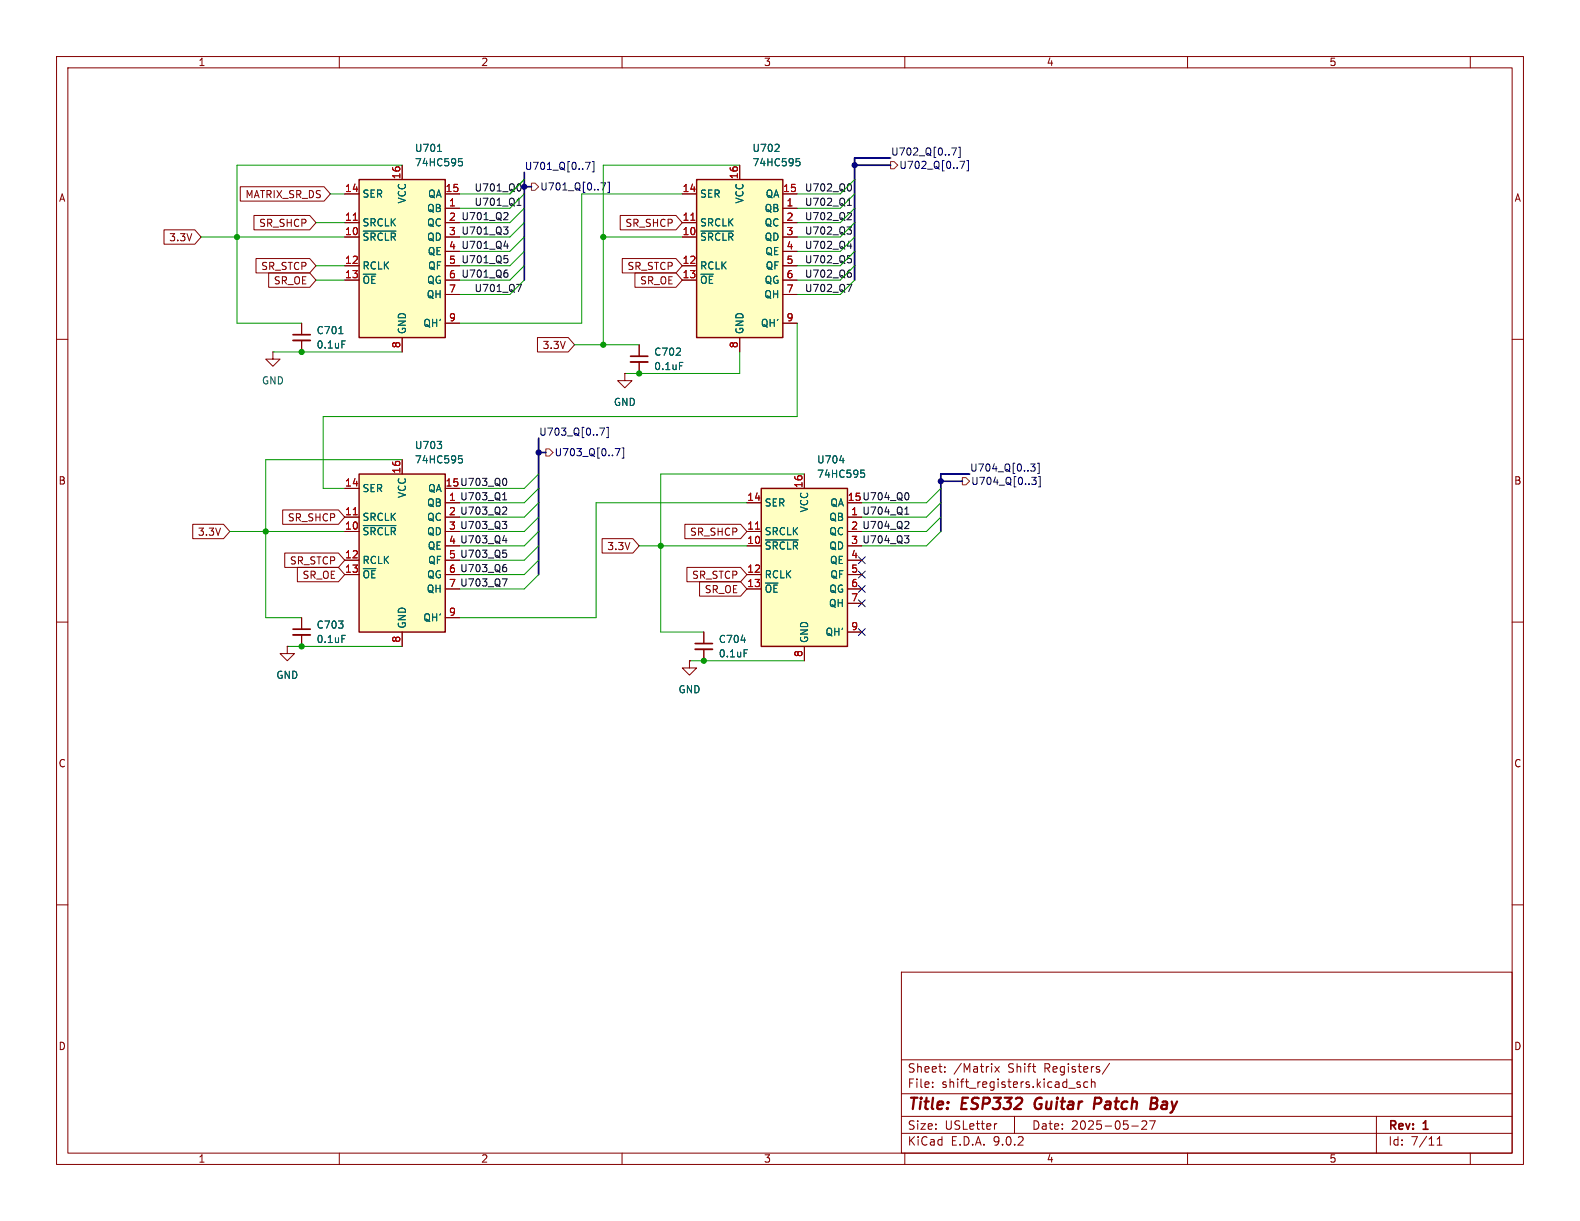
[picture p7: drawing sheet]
<svg xmlns="http://www.w3.org/2000/svg" width="279mm" height="216mm" viewBox="0 0 279 216" stroke-linecap="round" stroke-linejoin="round" font-family="sans-serif">
<g fill="none" stroke="#840000" stroke-width=".18">
<path d="M10 10h259.4v195.9h-259.4zM12 12h255.4v191.9h-255.4zM60 10v2M110 10v2M160 10v2M210 10v2M260 10v2M53.3 57.2v2M10 60h2M48.3 62.2v1.3h1.2l-1.2 1.3-1.3-1.3h1.3M48.3 62.2h.1M53.3 60.2v2"/>
<path d="M267.4 60h2M10 110h2M53.3 109.2v2.1M53.3 112.3v2M121.9 116.8v1.3h1.3l-1.3 1.3-1.3-1.3h1.3M121.9 116.8h.1M267.4 110h2M10 160h2M159.4 171.9h108v32h-108zM267.4 160h2M159.4 197.4h108M159.4 193.4h108"/>
<path d="M159.4 187.4h108M164.9 192.1v.2M164.9 191.4v.1M167.1 189.4v.2M167.1 188.7v.1M175.9 188.6l.8 1M176.3 198.7l-.3 .1M176.7 188.6l-.8 1M179.4 197.4v3M189 192.4h1.1M191 191.4l-.4-.1-.2 .2 .1 .2 .5 .2v.3h-.6M192.4 191.4l-.5-.1-.3 .3v.4l.2 .2h.6"/>
<path d="M193 191.4l.2-.1 .4 .1v.9M193 190.8v1.5M196.2 188l-1.3 1.9M200.1 199.1h1.2M201.9 198.3l.6-.1 .2 .1 .1 .3-.9 1.1h.9M203.3 198.2h1l-.7 1.5M243.4 197.4v6.5M60 203.9v2M110 203.9v2M159.4 200.4h108M160 203.9v2M210 203.9v2"/>
<path d="M254.1 202.5h.9M254.1 201.4l.5-.4v1.5M260 203.9v2"/>
</g>
<path d="M183.2 194.4a1.27 1.27 0 0 0 0 1.6M194.4 194.1h-.7l-.3 2M194.5 195.1l-1 .1M203.5 195.1h.7M203.7 194.1h.6a.49 .49 0 0 1 .4 .5 .49 .49 0 0 1-.5 .5M204.2 195.1l.3 .1a.58 .58 0 0 1-.3 .9h-.8" fill="none" stroke="#840000" stroke-width=".4"/>
<path d="M51.8 59.2h3.1M51.8 111.3h3.1" fill="none" stroke="#840000" stroke-width=".3"/>
<path d="M51.8 60.2h3.1M51.8 112.3h3.1" fill="none" stroke="#840000" stroke-width=".33"/>
<path d="M59.9 59h.7M60.5 60.3h.6M60.5 112.3h.6" fill="none" stroke="#006464" stroke-width=".18"/>
<path d="M134.6 86.4h15.3v27.9h-15.3z" fill="#ffffc2"/>
<path d="M134.6 86.4h15.3v27.9h-15.3z" fill="none" stroke="#840000" stroke-width=".25"/>
<g fill="none" stroke="#840000" stroke-width=".18">
<path d="M132.1 88.9h2.5M132.1 94h2.5M132.1 96.5h2.5M142.2 83.8v2.6M149.9 96.5h2.5M149.9 91.4h2.5M149.9 99.1h2.5M50.8 114.3v1.3h1.3l-1.3 1.2-1.3-1.2h1.3M50.8 114.3h.1M124.5 111.8v2M124.5 114.8v2M132.1 101.6h2.5"/>
<path d="M132.1 104.1h2.5M142.2 114.3v2.5M149.9 101.6h2.5M149.9 104.1h2.5M149.9 106.7h2.5M149.9 111.8h2.5"/>
</g>
<path d="M133.6 93.6h.7" fill="none" stroke="#a90000" stroke-width=".18"/>
<path d="M135.4 95.5h5.7M148.5 81.4h.8M152.2 83.1h.6M152.4 83.6h.3l.2 .3-.1 .4-.4 .1M131 113.2h.8M131.6 114.9h.6" fill="none" stroke="#006464" stroke-width=".18"/>
<path d="M122.9 113.8h3.1" fill="none" stroke="#840000" stroke-width=".3"/>
<path d="M122.9 114.8h3.1" fill="none" stroke="#840000" stroke-width=".33"/>
<path d="M63.5 83.8h15.2v28h-15.2z" fill="#ffffc2"/>
<path d="M63.5 83.8h15.2v28h-15.2z" fill="none" stroke="#840000" stroke-width=".25"/>
<g fill="none" stroke="#840000" stroke-width=".18">
<path d="M61 86.4h2.5M61 91.4h2.5M61 94h2.5M61 99.1h2.5M71.1 81.3v2.5M78.7 94h2.6M78.7 99.1h2.6M78.7 88.9h2.6M61 101.6h2.5M71.1 111.8v2.5M78.7 101.6h2.6M78.7 104.1h2.6"/>
<path d="M78.7 109.2h2.6"/>
</g>
<path d="M62.5 91h.7" fill="none" stroke="#a90000" stroke-width=".18"/>
<path d="M77.3 78h.8l-.4 .5M78 78.7v.5M64.2 92.9h5.8M81.1 80.6h.6M81.2 81.1h.3l.3 .2-.1 .5-.5 .1" fill="none" stroke="#006464" stroke-width=".18"/>
<path d="M123.2 31.8h15.2v27.9h-15.2z" fill="#ffffc2"/>
<path d="M123.2 31.8h15.2v27.9h-15.2z" fill="none" stroke="#840000" stroke-width=".25"/>
<g fill="none" stroke="#840000" stroke-width=".18">
<path d="M120.6 34.3h2.6M120.6 39.4h2.6M130.8 29.2v2.6M138.4 34.3h2.6M138.4 39.4h2.6M138.4 36.8h2.6M120.6 41.9h2.6M120.6 47h2.6M120.6 49.5h2.6M130.8 59.7v2.5M138.4 41.9h2.6M138.4 47h2.6"/>
<path d="M138.4 49.5h2.6M138.4 44.5h2.6M138.4 52.1h2.6M138.4 57.2h2.6M110.5 66v1.3h1.3l-1.3 1.3-1.3-1.3h1.3M110.5 66h.1M113 61v2M113 64v2"/>
</g>
<path d="M122.2 39h.7" fill="none" stroke="#a90000" stroke-width=".18"/>
<path d="M137 26.8h.8M137.7 25.6v.5M140.8 28h.6M140.9 28.5h.3l.3 .3-.1 .4-.5 .1M123.9 40.9h5.8M120.2 64.1h.6" fill="none" stroke="#006464" stroke-width=".18"/>
<path d="M111.5 63h3.1" fill="none" stroke="#840000" stroke-width=".3"/>
<path d="M111.5 64h3.1" fill="none" stroke="#840000" stroke-width=".33"/>
<path d="M63.5 31.8h15.2v27.9h-15.2z" fill="#ffffc2"/>
<path d="M63.5 31.8h15.2v27.9h-15.2z" fill="none" stroke="#840000" stroke-width=".25"/>
<g fill="none" stroke="#840000" stroke-width=".18">
<path d="M42.5 33h14.8l1.1 1.3-1.1 1.3h-14.8zM44.9 38.1h9.9l1.1 1.3-1.1 1.2h-9.9zM61 34.3h2.5M61 39.4h2.5M71.1 29.2v2.6M78.7 34.3h2.6M78.7 36.8h2.6M109.7 38.1h9.8l1.1 1.3-1.1 1.2h-9.8zM120.6 34.3h2.6M120.6 39.4h2.6M130.8 29.2v2.6M138.4 34.3h2.6"/>
<path d="M138.4 39.4h2.6M138.4 36.8h2.6M29 40.6h5.4l1.2 1.3-1.2 1.3h-5.4zM45.3 45.7h9.5l1.1 1.3-1.1 1.3h-9.5zM47.5 48.3h7.3l1.1 1.2-1.1 1.3h-7.3zM53.3 57.2v2M61 41.9h2.5M61 47h2.5M61 49.5h2.5M71.1 59.7v2.5M78.7 41.9h2.6M78.7 47h2.6"/>
<path d="M78.7 49.5h2.6M78.7 52.1h2.6M78.7 57.2h2.6M95 59.7h5.5l1.1 1.3-1.1 1.2h-5.5zM110 45.7h9.5l1.1 1.3-1.1 1.3h-9.5zM112.3 48.3h7.2l1.1 1.2-1.1 1.3h-7.2zM120.6 41.9h2.6M120.6 47h2.6M120.6 49.5h2.6M130.8 59.7v2.5M138.4 41.9h2.6M138.4 47h2.6"/>
<path d="M138.4 49.5h2.6M138.4 52.1h2.6M138.4 57.2h2.6M138.4 44.5h2.6M53.3 60.2v2M110.5 66h.1M113 61v2M113 64v2M34.1 92.7h5.4l1.1 1.3-1.1 1.3h-5.4zM50 90.2h9.8l1.2 1.2-1.2 1.3h-9.8zM50.4 97.8h9.4l1.2 1.3-1.2 1.2h-9.4zM61 94h2.5"/>
<path d="M61 91.4h2.5M61 99.1h2.5M61 86.4h2.5M71.1 81.3v2.5M78.7 88.9h2.6M78.7 94h2.6M78.7 99.1h2.6M106.5 95.2h5.4l1.1 1.3-1.1 1.3h-5.4zM121.1 92.7h9.9l1.1 1.3-1.1 1.3h-9.9zM132.1 88.9h2.5M132.1 94h2.5M132.1 96.5h2.5"/>
<path d="M142.2 83.8v2.6M149.9 96.5h2.5M149.9 91.4h2.5M149.9 99.1h2.5M50.8 114.3h.1M52.6 100.3h7.2l1.2 1.3-1.2 1.3h-7.2zM53.3 109.2v2.1M53.3 112.3v2M61 101.6h2.5M71.1 111.8v2.5M78.7 101.6h2.6M78.7 104.1h2.6"/>
<path d="M78.7 109.2h2.6M121.5 100.3h9.5l1.1 1.3-1.1 1.3h-9.5zM121.9 116.8h.1M123.7 102.9h7.3l1.1 1.2-1.1 1.3h-7.3zM124.5 111.8v2M124.5 114.8v2M132.1 101.6h2.5M132.1 104.1h2.5M142.2 114.3v2.5M149.9 101.6h2.5M149.9 104.1h2.5M149.9 106.7h2.5"/>
<path d="M149.9 111.8h2.5"/>
</g>
<path d="M62.5 39h.7M122.2 39h.7M62.5 91h.7M133.6 93.6h.7" fill="none" stroke="#a90000" stroke-width=".18"/>
<g fill="none" stroke="#006464" stroke-width=".18">
<path d="M77.4 26.8h.7M81.1 28h.6M81.2 28.5h.3l.3 .3-.1 .4-.5 .1M137 26.8h.8M137.7 25.6v.5M140.8 28h.6M140.9 28.5h.3l.3 .3-.1 .4-.5 .1M59.9 59h.7M64.2 40.9h5.8M123.9 40.9h5.8M60.5 60.3h.6M77.3 78h.8l-.4 .5"/>
<path d="M78 78.7v.5M120.2 64.1h.6M64.2 92.9h5.8M81.1 80.6h.6M81.2 81.1h.3l.3 .2-.1 .5-.5 .1M135.4 95.5h5.7M148.5 81.4h.8M152.2 83.1h.6M152.4 83.6h.3l.2 .3-.1 .4-.4 .1M60.5 112.3h.6M131 113.2h.8M131.6 114.9h.6"/>
</g>
<g fill="none" stroke="#000084" stroke-width=".18">
<path d="M103.5 28.7h.9l-.6 1.3M104.7 28.6h.3v1.8h-.3M106.2 32.3h.9l-.6 1.3M107.5 32.2h.3v1.8h-.3M168.3 26.2h.8l-.5 1.2M169.5 26h.3v1.9h-.3M169.7 28.5h.9l-.6 1.3M171 28.4h.3v1.8h-.3M106.1 75.7h.8l-.5 1.3M107.3 75.6h.3v1.8h-.3M108.8 79.3h.8l-.5 1.3M110 79.2h.3v1.8h-.3"/>
<path d="M151.8 98.5l1.2 1.2M153 98.5l-1.2 1.2M182.3 82h.7l-.4 .5 .4 .1v.5l-.2 .2h-.4M182.4 84.4h.8l-.4 .5 .4 .1v.4l-.2 .3h-.4M183.5 81.9h.3v1.8h-.3M183.7 84.3h.3v1.8h-.3M151.8 106.1l1.2 1.2M151.8 111.2l1.2 1.2M151.8 101l1.2 1.2M151.8 103.5l1.2 1.2M153 106.1l-1.2 1.2M153 111.2l-1.2 1.2"/>
<path d="M153 101l-1.2 1.2M153 103.5l-1.2 1.2"/>
</g>
<path d="M94 32.4h.6l.6 .6-.6 .7h-.6zM157.5 28.6h.6l.6 .6-.6 .6h-.6zM96.5 79.4h.7l.6 .6-.6 .6h-.7zM170.2 84.5h.6l.6 .6-.6 .6h-.6z" fill="none" stroke="#725600" stroke-width=".18"/>
<g fill="none" stroke="#0f0f0f" stroke-width=".18">
<path d="M89.6 37.6l.2 .2v.3l-.8 .8h.8M91.4 36.3h.7M91.7 35.2l.1-.2v1.3M91.8 32.5a.79 .79 0 0 1 0 1.3M149.8 36.3h.8M150 35.3l.2-.3v1.3M150.3 32.5a.79 .79 0 0 1 0 1.3M150.3 37.6l.3 .2-.1 .3-.7 .8h.8M89 40.1h.8l-.4 .5M89.1 43.5h.8M89.2 45.2h.6M89.5 47.7h.2"/>
<path d="M89.6 48.2l.2 .3v.3l-.2 .2M89.6 40.6l.2 .3v.3l-.2 .2M89.6 45.7l.2 .2v.3l-.2 .3M89.7 43.1v.8M91.4 50.3h.8l-.5 1.3M149.8 50.3h.8l-.5 1.3M149.8 40.1h.8l-.5 .5M149.8 43.5h.8M149.9 45.2h.6M150.2 47.7h.2M150.3 48.2l.3 .3v.3l-.3 .2M150.3 40.6l.3 .3v.3l-.3 .2"/>
<path d="M150.3 45.7l.3 .2v.3l-.3 .3M150.4 43.1v.8M88.8 92.2h.8l-.4 .5M88.9 88.4h.7M88.9 95.6h.8M88.9 97.3h.6M89.1 87.3l.1-.2v1.3M89.2 99.8h.3M89.3 84.6a.79 .79 0 0 1 0 1.2M89.4 89.7l.2 .2-.1 .3-.7 .7h.8M89.4 92.7l.2 .2v.3l-.2 .3M89.4 97.8l.2 .2v.3l-.2 .2"/>
<path d="M89.5 95.2v.8M159.9 94.7h.8l-.4 .5M160 90.9h.7M160.2 89.8l.2-.1v1.2M160.4 87.1a.79 .79 0 0 1 0 1.3M160.5 95.2l.2 .3v.3l-.2 .2M160.5 92.2l.2 .2v.3l-.8 .8h.8M88.8 102.4h.9l-.6 1.2M89.4 100.3l.2 .2v.3l-.2 .3"/>
</g>
<path d="M92.7 30.5v19M92.7 33h1.3M151.1 29.2h6.4M157.5 27.9h-6.4v21.6M95.2 77.5v24.1M95.2 80h1.3M166.4 85.1h3.8M171.4 83.8h-5v10.2" fill="none" stroke="#000084" stroke-width=".3"/>
<g fill="none" stroke="#009600" stroke-width=".18">
<path d="M55.9 39.4h5.1M58.4 34.3h2.6M71.1 29.2h-29.2v28h11.4M92.7 31.8l-2.5 2.5h-8.9M92.7 39.4l-2.5 2.5h-8.9M92.7 36.8l-2.5 2.6h-8.9M92.7 34.3l-2.5 2.5h-8.9M120.6 34.3h-17.7v22.9h-21.6M130.8 29.2h-24.1v31.8M151.1 31.8l-2.5 2.5h-7.6M151.1 39.4l-2.5 2.5h-7.6M151.1 36.8l-2.5 2.6h-7.6"/>
<path d="M151.1 34.3l-2.5 2.5h-7.6M35.6 41.9h25.4M55.9 49.5h5.1M55.9 47h5.1M92.7 41.9l-2.5 2.6h-8.9M92.7 47l-2.5 2.5h-8.9M92.7 49.5l-2.5 2.6h-8.9M92.7 44.5l-2.5 2.5h-8.9M106.7 41.9h13.9M141 57.2v16.5h-83.9v12.7h3.9M151.1 41.9l-2.5 2.6h-7.6M151.1 47l-2.5 2.5h-7.6"/>
<path d="M151.1 49.5l-2.5 2.6h-7.6M151.1 44.5l-2.5 2.5h-7.6M48.3 62.2h22.8M101.6 61h11.4M130.8 62.2v3.8h-20.3M40.6 94h20.4M71.1 81.3h-24.1v27.9h6.3M95.2 91.4l-2.5 2.6h-11.4M95.2 86.4l-2.5 2.5h-11.4M95.2 99.1l-2.5 2.5h-11.4M95.2 94l-2.5 2.5h-11.4M95.2 96.5l-2.5 2.6h-11.4"/>
<path d="M95.2 88.9l-2.5 2.5h-11.4M95.2 83.8l-2.5 2.6h-11.4M113 96.5h19.1M132.1 88.9h-26.7v20.3h-24.1M142.2 83.8h-25.4v28h7.7M166.4 91.4l-2.6 2.6h-11.4M166.4 86.4l-2.6 2.5h-11.4M166.4 94l-2.6 2.5h-11.4M166.4 88.9l-2.6 2.5h-11.4M50.8 114.3h20.3M95.2 101.6l-2.5 2.5h-11.4M121.9 116.8h20.3"/>
</g>
<g fill="#000084" stroke="#000084" stroke-width=".18">
<circle cx="92.7" cy="33" r=".46"/>
<circle cx="166.4" cy="85.1" r=".46"/>
<circle cx="95.2" cy="80" r=".46"/>
<circle cx="151.1" cy="29.2" r=".46"/>
</g>
<g fill="#009600" stroke="#009600" stroke-width=".18">
<circle cx="53.3" cy="114.3" r=".46"/>
<circle cx="106.7" cy="61" r=".46"/>
<circle cx="41.9" cy="41.9" r=".46"/>
<circle cx="53.3" cy="62.2" r=".46"/>
<circle cx="47" cy="94" r=".46"/>
<circle cx="106.7" cy="41.9" r=".46"/>
<circle cx="113" cy="66" r=".46"/>
<circle cx="124.5" cy="116.8" r=".46"/>
<circle cx="116.8" cy="96.5" r=".46"/>
</g>
<g font-size="2.8" fill="#840000">
<text x="160.4" y="196.8">Title:</text>
<text x="170.1" y="196.8">ESP332</text>
<text x="183.8" y="196.8">Guitar</text>
<text x="195.1" y="196.8">Patch</text>
<text x="205.9" y="196.8">Bay</text>
</g>
<g font-size="2.1" fill="#840000">
<text x="160.4" y="189.9">Sheet:</text>
<text x="168.6" y="189.9">/Matrix</text>
<text x="178.3" y="189.9">Shift</text>
<text x="184.8" y="189.9">Registers/</text>
<text x="160.4" y="192.6">File:</text>
<text x="166.5" y="192.6">shift_registers.kicad_sch</text>
<text x="160.4" y="202.8">KiCad</text>
<text x="160.4" y="200">Size:</text>
<text x="167.1" y="200">USLetter</text>
<text x="168.1" y="202.8">E.D.A.</text>
<text x="175.7" y="202.8">9.0.2</text>
<text x="182.4" y="200">Date:</text>
<text x="189.4" y="200">2025-05-27</text>
<text x="245.4" y="200.2">Rev:</text>
<text x="245.4" y="202.8">Id:</text>
<text x="249.5" y="202.8">7/11</text>
<text x="251.8" y="200.2">1</text>
</g>
<g font-size="1.8" fill="#840000">
<text x="35" y="11.9">1</text>
<text x="85" y="11.9">2</text>
<text x="135" y="11.9">3</text>
<text x="185" y="11.9">4</text>
<text x="235" y="11.9">5</text>
<text x="10.3" y="35.9">A</text>
<text x="43.3" y="35.2">MATRIX_SR_DS</text>
<text x="267.7" y="35.9">A</text>
<text x="45.7" y="40.3">SR_SHCP</text>
<text x="79.3" y="39.1">2 U701_Q2</text>
<text x="110.5" y="40.3">SR_SHCP</text>
<text x="29.8" y="42.9">3.3V</text>
<text x="46.1" y="47.9">SR_STCP</text>
<text x="79.3" y="44.2">4 U701_Q4</text>
<text x="110.9" y="47.9">SR_STCP</text>
<text x="48.3" y="50.5">SR_OE</text>
<text x="113.1" y="50.5">SR_OE</text>
<text x="95.9" y="61.9">3.3V</text>
<text x="10.3" y="85.9">B</text>
<text x="78.7" y="86.1">15 U703_Q0</text>
<text x="149.8" y="88.6">15 U704_Q0</text>
<text x="267.7" y="85.9">B</text>
<text x="34.9" y="94.9">3.3V</text>
<text x="50.8" y="92.4">SR_SHCP</text>
<text x="79.3" y="91.2">2 U703_Q2</text>
<text x="121.9" y="94.9">SR_SHCP</text>
<text x="150.4" y="93.7">2 U704_Q2</text>
<text x="51.2" y="100">SR_STCP</text>
<text x="79.3" y="96.3">4 U703_Q4</text>
<text x="107.3" y="97.5">3.3V</text>
<text x="53.4" y="102.6">SR_OE</text>
<text x="122.3" y="102.6">SR_STCP</text>
<text x="124.5" y="105.1">SR_OE</text>
<text x="10.3" y="135.9">C</text>
<text x="267.7" y="135.9">C</text>
<text x="10.3" y="185.9">D</text>
<text x="267.7" y="185.9">D</text>
<text x="35" y="205.8">1</text>
<text x="85" y="205.8">2</text>
<text x="135" y="205.8">3</text>
<text x="185" y="205.8">4</text>
<text x="235" y="205.8">5</text>
</g>
<g font-size="1.8" fill="#006464">
<text x="73.3" y="27.1">U701</text>
<text x="73.3" y="29.6">74HC595</text>
<text x="133" y="27.1">U702</text>
<text x="133" y="29.6">74HC595</text>
<text x="64" y="35.2">SER</text>
<text x="75.6" y="35.2">QA</text>
<text x="123.7" y="35.2">SER</text>
<text x="135.3" y="35.2">QA</text>
<text x="64" y="40.2">SRCLK</text>
<text x="72" y="36.1" transform="rotate(-90 72 36.1)">VCC</text>
<text x="75.4" y="37.7">QB</text>
<text x="75.4" y="40.2">QC</text>
<text x="123.7" y="40.2">SRCLK</text>
<text x="131.7" y="36.1" transform="rotate(-90 131.7 36.1)">VCC</text>
<text x="135.1" y="37.7">QB</text>
<text x="135.1" y="40.2">QC</text>
<text x="64" y="42.8">~{SRCLR}</text>
<text x="64" y="47.9">RCLK</text>
<text x="75.4" y="42.8">QD</text>
<text x="75.5" y="45.3">QE</text>
<text x="75.6" y="47.9">QF</text>
<text x="123.7" y="42.8">~{SRCLR}</text>
<text x="123.7" y="47.9">RCLK</text>
<text x="135.1" y="42.8">QD</text>
<text x="135.2" y="45.3">QE</text>
<text x="135.3" y="47.9">QF</text>
<text x="64" y="50.4">~{OE}</text>
<text x="75.4" y="52.9">QH</text>
<text x="75.4" y="50.4">QG</text>
<text x="123.7" y="50.4">~{OE}</text>
<text x="135.1" y="52.9">QH</text>
<text x="135.1" y="50.4">QG</text>
<text x="55.9" y="59.3">C701</text>
<text x="72" y="59.2" transform="rotate(-90 72 59.2)">GND</text>
<text x="74.8" y="58">QH'</text>
<text x="131.7" y="59.2" transform="rotate(-90 131.7 59.2)">GND</text>
<text x="134.5" y="58">QH'</text>
<text x="55.9" y="61.8">0.1uF</text>
<text x="115.6" y="63.1">C702</text>
<text x="115.6" y="65.6">0.1uF</text>
<text x="46.2" y="68.2">GND</text>
<text x="108.5" y="72">GND</text>
<text x="73.3" y="79.6">U703</text>
<text x="73.3" y="82.1">74HC595</text>
<text x="144.4" y="82.1">U704</text>
<text x="64" y="87.2">SER</text>
<text x="72" y="88.2" transform="rotate(-90 72 88.2)">VCC</text>
<text x="75.4" y="89.8">QB</text>
<text x="75.6" y="87.2">QA</text>
<text x="135.1" y="89.8">SER</text>
<text x="144.4" y="84.7">74HC595</text>
<text x="146.7" y="89.8">QA</text>
<text x="64" y="92.3">SRCLK</text>
<text x="64" y="94.8">~{SRCLR}</text>
<text x="75.4" y="92.3">QC</text>
<text x="75.4" y="94.8">QD</text>
<text x="135.1" y="94.8">SRCLK</text>
<text x="143.1" y="90.7" transform="rotate(-90 143.1 90.7)">VCC</text>
<text x="146.5" y="92.3">QB</text>
<text x="146.5" y="94.8">QC</text>
<text x="64" y="99.9">RCLK</text>
<text x="75.5" y="97.4">QE</text>
<text x="75.6" y="99.9">QF</text>
<text x="135.1" y="97.4">~{SRCLR}</text>
<text x="146.5" y="97.4">QD</text>
<text x="146.7" y="99.9">QE</text>
<text x="64" y="102.5">~{OE}</text>
<text x="75.4" y="105">QH</text>
<text x="75.4" y="102.5">QG</text>
<text x="135.1" y="102.5">RCLK</text>
<text x="135.1" y="105">~{OE}</text>
<text x="146.5" y="107.5">QH</text>
<text x="146.5" y="105">QG</text>
<text x="146.7" y="102.5">QF</text>
<text x="55.9" y="111.4">C703</text>
<text x="55.9" y="113.9">0.1uF</text>
<text x="72" y="111.3" transform="rotate(-90 72 111.3)">GND</text>
<text x="74.8" y="110.1">QH'</text>
<text x="127" y="113.9">C704</text>
<text x="143.1" y="113.8" transform="rotate(-90 143.1 113.8)">GND</text>
<text x="145.9" y="112.6">QH'</text>
<text x="127" y="116.4">0.1uF</text>
<text x="48.8" y="120.2">GND</text>
<text x="119.9" y="122.8">GND</text>
</g>
<g font-size="1.8" fill="#000084">
<text x="157.5" y="27.6">U702_Q[0..7]</text>
<text x="92.7" y="30.1">U701_Q[0..7]</text>
<text x="95.4" y="33.9">U701_Q[0..7]</text>
<text x="158.9" y="30.1">U702_Q[0..7]</text>
<text x="95.2" y="77.1">U703_Q[0..7]</text>
<text x="98" y="80.9">U703_Q[0..7]</text>
<text x="171.4" y="83.5">U704_Q[0..3]</text>
<text x="171.6" y="86">U704_Q[0..3]</text>
</g>
<g font-size="1.8" fill="#a90000">
<text x="60.9" y="34">14</text>
<text x="70.9" y="31.8" transform="rotate(-90 70.9 31.8)">16</text>
<text x="78.7" y="34">15</text>
<text x="120.6" y="34">14</text>
<text x="130.6" y="31.8" transform="rotate(-90 130.6 31.8)">16</text>
<text x="138.4" y="34">15</text>
<text x="60.9" y="39.1">11</text>
<text x="60.9" y="41.7">10</text>
<text x="79.3" y="36.6">1</text>
<text x="79.3" y="39.1">2</text>
<text x="79.3" y="41.7">3</text>
<text x="120.6" y="39.1">11</text>
<text x="120.6" y="41.7">10</text>
<text x="139" y="36.6">1</text>
<text x="139" y="39.1">2</text>
<text x="139" y="41.7">3</text>
<text x="60.9" y="46.7">12</text>
<text x="79.3" y="44.2">4</text>
<text x="79.3" y="46.7">5</text>
<text x="120.6" y="46.7">12</text>
<text x="139" y="44.2">4</text>
<text x="139" y="46.7">5</text>
<text x="60.9" y="49.3">13</text>
<text x="79.3" y="51.8">7</text>
<text x="79.3" y="49.3">6</text>
<text x="120.6" y="49.3">13</text>
<text x="139" y="49.3">6</text>
<text x="139" y="51.8">7</text>
<text x="79.3" y="56.9">9</text>
<text x="139" y="56.9">9</text>
<text x="70.9" y="61.7" transform="rotate(-90 70.9 61.7)">8</text>
<text x="130.6" y="61.7" transform="rotate(-90 130.6 61.7)">8</text>
<text x="70.9" y="83.9" transform="rotate(-90 70.9 83.9)">16</text>
<text x="60.9" y="86.1">14</text>
<text x="78.7" y="86.1">15</text>
<text x="79.3" y="88.6">1</text>
<text x="132" y="88.6">14</text>
<text x="142" y="86.4" transform="rotate(-90 142 86.4)">16</text>
<text x="149.8" y="88.6">15</text>
<text x="60.9" y="91.2">11</text>
<text x="60.9" y="93.7">10</text>
<text x="79.3" y="91.2">2</text>
<text x="79.3" y="93.7">3</text>
<text x="132" y="93.7">11</text>
<text x="150.4" y="91.2">1</text>
<text x="150.4" y="93.7">2</text>
<text x="60.9" y="98.8">12</text>
<text x="60.9" y="101.3">13</text>
<text x="79.3" y="96.3">4</text>
<text x="79.3" y="98.8">5</text>
<text x="79.3" y="101.3">6</text>
<text x="132" y="96.3">10</text>
<text x="132" y="101.3">12</text>
<text x="150.4" y="98.8">4</text>
<text x="150.4" y="101.3">5</text>
<text x="150.4" y="96.3">3</text>
<text x="79.3" y="103.9">7</text>
<text x="132" y="103.9">13</text>
<text x="150.4" y="103.9">6</text>
<text x="150.4" y="106.4">7</text>
<text x="70.9" y="113.7" transform="rotate(-90 70.9 113.7)">8</text>
<text x="79.3" y="109">9</text>
<text x="150.4" y="111.5">9</text>
<text x="142" y="116.3" transform="rotate(-90 142 116.3)">8</text>
</g>
<g font-size="1.8" fill="#0f0f0f">
<text x="83.8" y="33.9">U701_Q0</text>
<text x="142.2" y="33.9">U702_Q0</text>
<text x="79.3" y="41.7">3 U701_Q3</text>
<text x="83.8" y="36.5">U701_Q1</text>
<text x="142.2" y="36.5">U702_Q1</text>
<text x="142.2" y="41.6">U702_Q3</text>
<text x="142.2" y="39">U702_Q2</text>
<text x="79.3" y="46.7">5 U701_Q5</text>
<text x="142.2" y="44.1">U702_Q4</text>
<text x="142.2" y="46.6">U702_Q5</text>
<text x="79.3" y="49.3">6 U701_Q6</text>
<text x="83.8" y="51.7">U701_Q7</text>
<text x="142.2" y="49.2">U702_Q6</text>
<text x="142.2" y="51.7">U702_Q7</text>
<text x="79.3" y="88.6">1 U703_Q1</text>
<text x="79.3" y="93.7">3 U703_Q3</text>
<text x="150.4" y="91.2">1 U704_Q1</text>
<text x="79.3" y="98.8">5 U703_Q5</text>
<text x="79.3" y="101.3">6 U703_Q6</text>
<text x="150.4" y="96.3">3 U704_Q3</text>
<text x="79.3" y="103.9">7 U703_Q7</text>
</g>
</svg>
